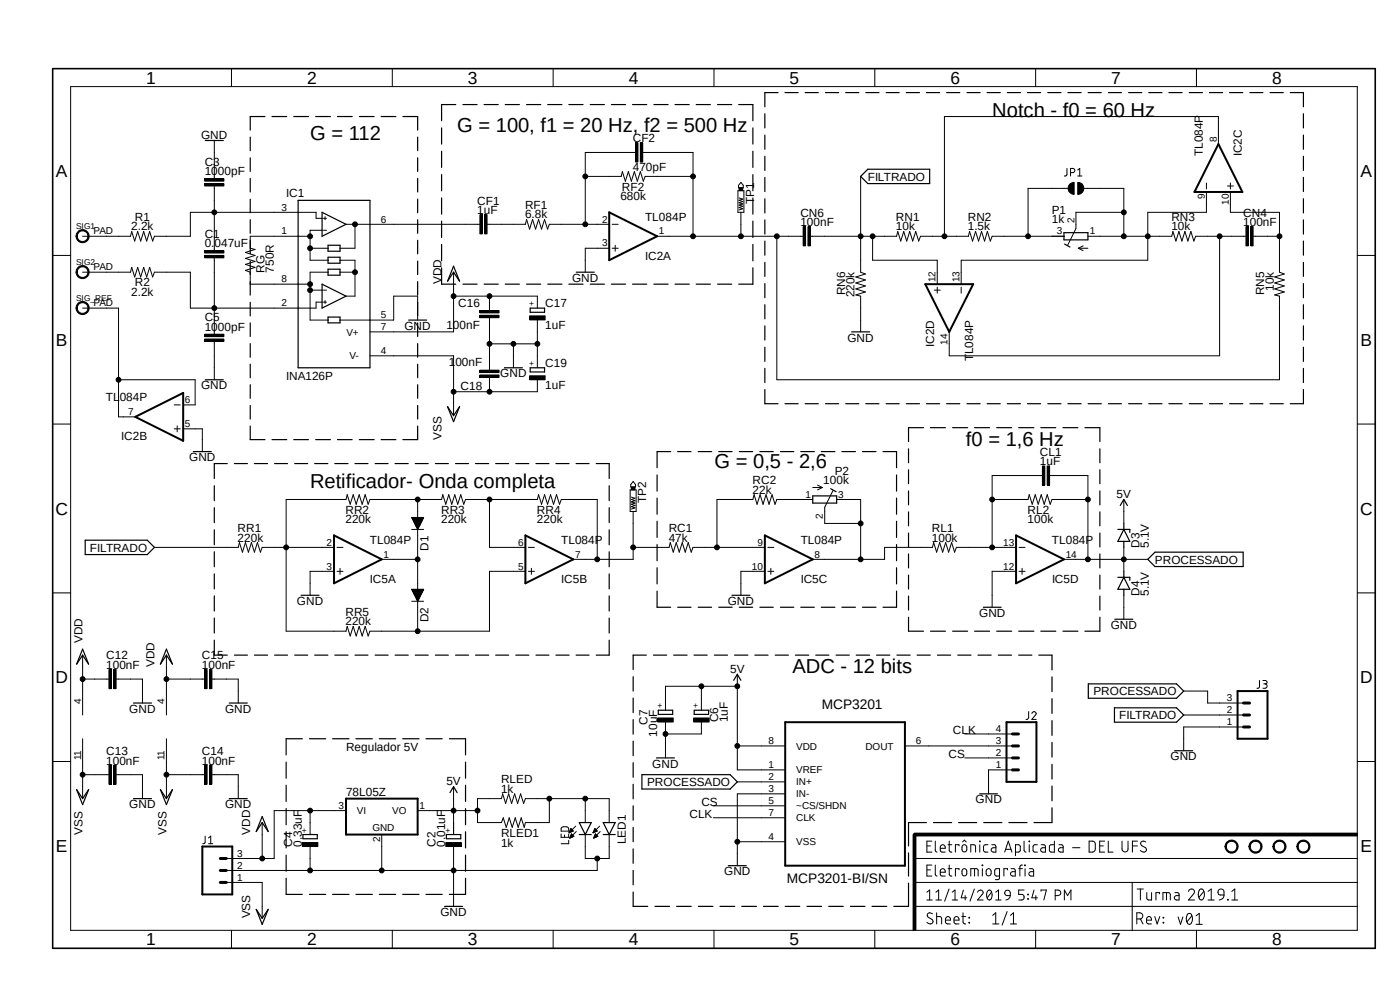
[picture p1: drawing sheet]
<svg xmlns="http://www.w3.org/2000/svg" width="297mm" height="210mm" viewBox="0 0 297 210" stroke-linecap="round" stroke-linejoin="round" font-family="sans-serif">
<path d="M10.8 14.3l281.3 187.2M292.1 14.3l-281.3 187.2" fill="none" stroke="#fff" stroke-width=".21"/>
<g fill="none" stroke="#000" stroke-width=".25">
<path d="M165.1 19.6h-2.8v3M166.5 19.6h2.8M170.8 19.6h2.8M175.1 19.6h2.8M179.4 19.6h2.8M183.7 19.6h2.8M188 19.6h2.8M192.3 19.6h2.8M196.6 19.6h2.7M200.8 19.6h2.8M205.1 19.6h2.8M209.4 19.6h2.8"/>
<path d="M213.7 19.6h2.8M218 19.6h2.8M222.3 19.6h2.8M226.6 19.6h2.8M230.8 19.6h2.8M235.2 19.6h2.7M239.4 19.6h2.8M243.7 19.6h2.8M248 19.6h2.8M252.3 19.6h2.8M256.6 19.6h2.8M260.9 19.6h2.8"/>
<path d="M265.2 19.6h2.7M269.5 19.6h2.7M273.7 19.6h2.8v3M43.6 29.8h3.8M53.1 29.1v2.9M53.1 33.5v2.9M53.1 37.8v2.9M56.2 24.7h-3.1v2.9M57.7 24.7h3.1M62.3 24.7h3.1M67 24.7h3.1M71.6 24.7h3.1"/>
<path d="M76.2 24.7h3.2M80.9 24.7h3.1M85.5 24.7h3.1v2.9M88.6 29.1v2.9M88.6 33.5v2.9M88.6 37.8v2.9M93.7 27.1v3.5M93.7 32.1v3.4M93.7 37v3.5M96.7 22.2h-3v3.4M98.2 22.2h3M102.7 22.2h3"/>
<path d="M107.2 22.2h3M111.7 22.2h3M116.2 22.2h3M120.7 22.2h3M125.2 22.2h3M129.7 22.2h3M134.2 22.2h3M138.7 22.2h3M143.2 22.2h3M147.7 22.2h3M152.2 22.2h3M156.7 22.2h3v3.4"/>
<path d="M159.7 27.1v3.5M159.7 32.1v3.4M159.7 37v3.5M162.3 24.1v3M162.3 28.7v3M162.3 33.1v3.1M162.3 37.6v3M182.6 37.4l1.5-1.5h13.1v3h-13.1zM276.5 24.1v3M276.5 28.7v3M276.5 33.1v3.1M276.5 37.6v3"/>
<path d="M53.1 42.2v2.9M53.1 46.6v2.9M53.1 51v2.8M53.1 55.4v2.9M53.1 59.7v2.9M63.2 42.5h15.3v35.5h-15.3zM68.3 45l5.1 2.6-5.1 2.5zM69.6 52h2.5v1.3h-2.5zM69.6 54.6h2.5v1.2h-2.5zM69.6 57.1h2.5v1.3h-2.5zM88.6 42.2v2.9M88.6 46.6v2.9"/>
<path d="M88.6 51v2.8M88.6 55.4v2.9M88.6 59.7v2.9M93.7 42v3.4M93.7 46.9v3.5M93.7 51.9v3.4M93.7 56.8v3.5h3M96.2 56.5l1.3 3.1-1.3-1.9-1.2 1.9zM122.3 57.7h3.8M159.7 56.8v3.5h-3M159.7 42v3.4M159.7 46.9v3.5"/>
<path d="M159.7 51.9v3.4M162.3 42.2v3M162.3 46.7v3M162.3 51.1v3M162.3 55.7v2.9M225.7 49.4h5.1v1.5h-5.1zM225.8 51.8l1.2 .6M276.5 42.2v3M276.5 46.7v3M276.5 51.1v3M276.5 55.7v2.9M53.1 64.1v2.9"/>
<path d="M53.1 68.5v2.9M53.1 72.9v2.9M53.1 77.3v2.8M68.3 60.3l5.1 2.5-5.1 2.6zM69.6 67.3h2.5v1.2h-2.5zM86.7 67.9h3.8M88.6 64.1v2.9M88.6 68.5v2.9M88.6 72.9v2.9M88.6 77.3v2.8M98.2 60.3h3M102.7 60.3h3"/>
<path d="M107 78h3.8M107.2 60.3h3M111.7 60.3h3M112.5 78h3v.9h-3zM112.5 65.4h3v.9h-3zM116.2 60.3h3M120.7 60.3h3M125.2 60.3h3M129.7 60.3h3M134.2 60.3h3M138.7 60.3h3M143.2 60.3h3"/>
<path d="M147.7 60.3h3M152.2 60.3h3M162.3 60.2v3M162.3 64.6v3M162.3 69.1v3M162.3 73.7v3M162.3 78.1v3.1M180.7 70.4h3.8M276.5 60.2v3M276.5 64.6v3M276.5 69.1v3M276.5 73.7v3"/>
<path d="M276.5 78.1v3.1M41 95.8h3.8M43.6 80.6h3.8M48.2 98.3h-2.7v3.2M49.7 98.3h2.8M53.1 90.4v2.9h3.1M53.1 81.6v2.9M53.1 86v2.9M54 98.3h2.8M57.7 93.3h3.1M58.3 98.3h2.7M62.3 93.3h3.1"/>
<path d="M62.5 98.3h2.8M66.8 98.3h2.8M67 93.3h3.1M71 98.3h2.8M71.6 93.3h3.1M75.3 98.3h2.8M76.2 93.3h3.2M79.6 98.3h2.7M80.9 93.3h3.1M83.8 98.3h2.8M88.1 98.3h2.7M88.6 81.6v2.9"/>
<path d="M88.6 86v2.9M88.6 90.4v2.9h-3.1M92.4 98.3h2.7M95 86.3l1.2 1.9 1.3-1.9-1.3 3.2zM96.6 98.3h2.8M100.9 98.3h2.8M105.2 98.3h2.7M109.4 98.3h2.8M113.7 98.3h2.8M117.9 98.3h2.8M122.2 98.3h2.8M126.5 98.3h2.7v3.2"/>
<path d="M142.3 95.8h-2.9v3.4M143.8 95.8h2.8M148.1 95.8h2.9M152.5 95.8h2.8M156.8 95.8h2.9M161.2 95.8h2.8M162.3 82.6v3h2.8M165.6 95.8h2.8M166.5 85.6h2.8M169.9 95.8h2.9M170.8 85.6h2.8M174.2 95.8h2.9"/>
<path d="M175.1 85.6h2.8M178.6 95.8h2.9M179.4 85.6h2.8M183 95.8h2.8M183.7 85.6h2.8M187.3 95.8h2.9v3.4M188 85.6h2.8M192.3 85.6h2.8M192.7 95.2v3M192.7 99.7v2.9M195.9 90.7h-3.2v3M196.6 85.6h2.7"/>
<path d="M197.4 90.7h3.2M200.8 85.6h2.8M202.1 90.7h3.2M205.1 85.6h2.8M206.8 90.7h3.1M209.4 85.6h2.8M211.5 90.7h3.1M213.7 85.6h2.8M216.1 90.7h3.2M218 85.6h2.8M220.8 90.7h3.2M222.3 85.6h2.8"/>
<path d="M225.5 90.7h3.2M226.6 85.6h2.8M230.2 90.7h3.1v3M230.8 85.6h2.8M233.3 95.2v3M233.3 99.7v2.9M235.2 85.6h2.7M239.4 85.6h2.8M243.7 85.6h2.8M248 85.6h2.8M252.3 85.6h2.8M256.6 85.6h2.8"/>
<path d="M260.9 85.6h2.8M265.2 85.6h2.7M269.5 85.6h2.7M276.5 82.6v3h-2.8M18.1 114.6h13.1l1.6 1.5-1.6 1.5h-13.1zM45.5 103v3.2M45.5 107.7v3.2M45.5 112.4v3.2M45.5 117.1v3.1M129.2 103v3.2M129.2 107.7v3.2M129.2 112.4v3.2"/>
<path d="M129.2 117.1v3.1M139.4 100.8v3.4M139.4 105.7v3.4M139.4 110.6v3.4M139.4 115.5v3.5M172.4 105.2h5.1v1.5h-5.1zM176.2 103.7l1.2 .6M190.2 100.8v3.4M190.2 105.7v3.4M190.2 110.6v3.4M190.2 115.5v3.5M192.7 104.1v3"/>
<path d="M192.7 108.6v2.9M192.7 113.1v2.9M192.7 117.5v3M233.3 104.1v3M233.3 108.6v2.9M233.3 113.1v2.9M233.3 117.5v3M237.2 112.3h2.5v.6M237.7 107.2l.7-1.2 .8 1.2M238.4 112.3l1.3 2.6h-2.5zM238.4 111v1.3M238.4 114.9v1.2"/>
<path d="M243.5 118.7l1.5-1.6h18.7v3.1h-18.7zM17.5 137.7l1.3 3.2-1.3-1.9-1.2 1.9zM35.3 137.7l1.3 3.2-1.3-1.9-1.3 1.9zM45.5 135.8v3.2h2.7M45.5 121.8v3.1M45.5 126.4v3.2M45.5 131.1v3.2M49.7 139h2.8M54 139h2.8M58.3 139h2.7M62.5 139h2.8M63.9 126.3h3.8"/>
<path d="M66.8 139h2.8M71 139h2.8M75.3 139h2.8M79.6 139h2.7M83.8 139h2.8M88.1 139h2.7M92.4 139h2.7M96.6 139h2.8M100.9 139h2.8M105.2 139h2.7M109.4 139h2.8M113.7 139h2.8"/>
<path d="M117.9 139h2.8M122.2 139h2.8M129.2 121.8v3.1M129.2 126.4v3.2M129.2 131.1v3.2M129.2 135.8v3.2h-2.7M137.1 139h-2.8v3M138.6 139h2.8M139.4 125.4v3.4h2.9M139.4 120.4v3.5M142.9 139h2.9M143.8 128.8h2.8"/>
<path d="M147.2 139h2.8M148.1 128.8h2.9M151.6 139h2.7M152.5 128.8h2.8M155.3 126.3h3.8M155.8 139h2.9M156.8 128.8h2.9M160.1 139h2.8M161.2 128.8h2.8M164.5 139h2.8M165.6 128.8h2.8M168.7 139h2.9"/>
<path d="M169.9 128.8h2.9M173.1 139h2.8M174.2 128.8h2.9M177.4 139h2.8M178.6 128.8h2.9M181.7 139h2.8M183 128.8h2.8M186 139h2.8M190.2 120.4v3.5M190.2 125.4v3.4h-2.9M190.3 139h2.8M192.7 122v3"/>
<path d="M192.7 126.4v3M192.7 130.9v3h3.2M194.6 139h2.8M197.4 133.9h3.2M198.9 139h2.8M202.1 133.9h3.2M203.2 139h2.8M206.8 133.9h3.1M207.5 139h2.8M208.6 128.8h3.8M211.5 133.9h3.1M211.8 139h2.8"/>
<path d="M216.1 139h2.8M216.1 133.9h3.2M220.4 139h2.8v3.1M220.8 133.9h3.2M225.5 133.9h3.2M233.3 122v3M233.3 126.4v3M233.3 130.9v3h-3.1M236.5 131.4h3.8M237.2 122.5h2.5v.6M238.4 121.2v1.3M238.4 125v1.3"/>
<path d="M238.4 122.5l1.3 2.5h-2.5zM28.3 149.1h3.8M48.6 149.1h3.9M64.1 156.7h-3.4v3.4M65.7 156.7h3.4M70.6 156.7h3.4M75.5 156.7h3.5M80.5 156.7h3.4M85.4 156.7h3.5M90.4 156.7h3.4M95.3 156.7h3.5v3.4M134.3 143.6v3"/>
<path d="M134.3 148.1v3.1M134.3 152.7v3M134.3 157.2v3.1M139.7 150.7h3v.9h-3zM147.3 150.7h3v.9h-3zM155.7 144.3l.7-1.3 .8 1.3M223.2 143.6v3.1M223.2 148.2v3.1M223.2 152.9v3.1M223.2 157.5v3.1M230.9 145.1h18.7l1.5 1.5-1.5 1.5h-18.7zM236.4 150.2h13.2l1.5 1.5-1.5 1.5h-13.2z"/>
<path d="M249.2 159.3h3.8M16.3 167.5l1.2 1.9 1.3-1.9-1.3 3.2zM28.3 169.4h3.8M34 167.5l1.3 1.9 1.3-1.9-1.3 3.2zM48.6 169.4h3.9M55.6 173.2l1.3 3.2-1.3-1.9-1.2 1.9zM60.7 161.7v3.4M60.7 166.6v3.4M60.7 171.5v3.5M60.7 176.4v3.5M64.3 177h3v.9h-3zM94.7 177h3v.9h-3z"/>
<path d="M95.5 168.1l.7-1.2 .8 1.2M98.8 161.7v3.4M98.8 166.6v3.4M98.8 171.5v3.5M98.8 176.4v3.5M122.9 174.5h2.5l-1.2 2.5zM122.9 177h2.5M128 174.5h2.5l-1.3 2.5zM128 177h2.5M134.3 161.8v3.1M134.3 166.4v3.1M134.3 170.9v3.1"/>
<path d="M134.3 175.5v3.1M136.2 164.3h18.7l1.5 1.6-1.5 1.5h-18.7zM139.3 160.8h3.8M196.6 174.5h-3.9v5M198 174.5h3.9M203.4 174.5h3.8M207.9 168.4h3.7M208.7 174.5h3.9M214 174.5h3.9M223.2 162.1v3.2M223.2 166.8v3.1M223.2 171.4v3.1h-3.8"/>
<path d="M54.4 192.9l1.2 1.9 1.3-1.9-1.3 3.2zM60.7 186.3v3.4h3.4M60.7 181.4v3.4M65.7 189.7h3.4M70.6 189.7h3.4M75.5 189.7h3.5M80.5 189.7h3.4M85.4 189.7h3.5M90.4 189.7h3.4M94.3 192.3h3.8M98.8 181.4v3.4M98.8 186.3v3.4h-3.5"/>
<path d="M134.3 189.2v3.1h3.1M134.3 180.1v3M134.3 184.7v3M138.9 192.3h3.1M143.6 192.3h3M148.2 192.3h3.1M152.7 192.3h3.2M154.5 183.6h3.8M157.4 192.3h3.1M162 192.3h3.1M166.6 192.3h3.1M171.2 192.3h3.1"/>
<path d="M175.8 192.3h3.1M180.4 192.3h3.1M185 192.3h3.1M192.7 180.9v4.9M192.7 187.4v4.9h-3.1"/>
</g>
<g fill="none" stroke="#000" stroke-width=".21">
<path d="M15 18.4h273v179h-273zM49.1 14.6v3.8M83.2 14.6v3.8M117.3 14.6v3.8M151.5 14.6v3.8M185.6 14.6v3.8M219.7 14.6v3.8M253.8 14.6v3.8M43.4 37.9h4.1v.5h-4.1zM43.4 38.9h4.1v.6h-4.1zM45.5 29.8v8.1M45.5 39.5v13.7"/>
<path d="M124.2 37.4h7.6l.2-1 .7 2 .6-2 .6 2 .7-2 .6 2 .6-2 .7 2 .4-1h10.1M134.8 30.3h.5v4.1h-.5zM134.8 32.3h-10.6v15.3M135.8 30.3h.6v4.1h-.6zM136.4 32.3h10.6v17.8M156.8 39.8h.8v.6h-.8zM157.2 38.7l.5 .6v.5h-1v-.5zM182.6 37.4v20.3l1 .4-2 .7 2 .6-2 .6 2 .7-2 .6 2 .6-2 .7 1 .2v7.6M226.4 35.7v1.3a.4 .4 0 0 1-.6 .3M226.6 40h-8.5v10.1M227 39l.9-.3v2.5a1.27 1.27 0 0 1-1.2-.8 1.27 1.27 0 0 1 .3-1.4zM227.1 36.6h.5a.45 .45 0 0 0 .4-.3 .45 .45 0 0 0-.2-.5l-.7-.1v1.6"/>
<path d="M228.6 37.3h.9M228.6 36.1l.5-.4v1.6M228.6 38.7a1.27 1.27 0 0 1 1.3 1.3 1.27 1.27 0 0 1-1.3 1.2zM229.9 40h8.5v10.1M255.9 38.8v1.3M258.5 30.6v-5.9h-58.1v25.4M260.4 39.5h1.3M261 38.8v1.3M11.2 54.2h3.8M16.5 49.2a1.39 1.39 0 0 1 2.2 .2 1.39 1.39 0 0 1-.8 2.1 1.39 1.39 0 0 1-1.8-1.4h.3a1.13 1.13 0 0 1 1.5-1.1 1.13 1.13 0 0 1 .4 1.9 1.13 1.13 0 0 1-1.8-.4l-.1-.4h-.3zM16.5 56.8a1.4 1.4 0 0 1 2.2 .2 1.4 1.4 0 0 1-.8 2.1 1.4 1.4 0 0 1-1.8-1.4h.3a1.13 1.13 0 0 1 1.5-1.1 1.13 1.13 0 0 1 .4 1.9 1.13 1.13 0 0 1-1.8-.4l-.1-.4h-.3zM17.5 57.7h10.2l.2-1 .7 2.1 .6-2.1 .6 2.1 .7-2.1 .6 2.1 .6-2.1 .7 2.1 .4-1.1h7.6v7.7h26.7v-1.3h1.2"/>
<path d="M43.4 53.2h4.1v.5h-4.1zM43.4 54.2h4.1v.5h-4.1zM45.5 54.7v16.2M65.8 50.1h-12.7v2.6l1 .2-2 .7 2 .6-2 .6 2 .7-2 .6 2 .6-2 .7 1 .3v2.6h12.7M65.8 52.7h3.8M68.3 46.3h-1.2v-1.3h-26.7v5.1h-7.6l-.4 1-.7-2-.6 2-.6-2-.7 2-.6-2-.6 2-.7-2-.2 1h-10.2M68.3 48.9h-2.5v6.3h3.8M68.6 46.3h.7M68.6 48.9h.7M69 46v.6M69.6 57.7h-3.8v10.2h3.8M72.1 55.2h3.2v7.6h-1.9"/>
<path d="M72.1 57.7h2.9M73.4 47.6h28.4M75.3 47.6v5.1h-3.2M96.2 57.7v12.7h-17.7M101.8 45.6h.5v4h-.5zM102.8 45.6h.5v4h-.5zM103.3 47.6h8.2l.2-1 .7 2 .6-2 .6 2 .7-2 .6 2 .6-2 .7 2 .3-1h12.7M129.2 52.7h-5v5M129.9 47.6h1.2M129.9 52.7h1.2M130.5 52v1.3M139.4 50.1h31"/>
<path d="M156.5 40.5h1.3v4.5h-1.3zM156.8 42l.8 .2-.8 .3 .8 .3-.8 .2 .8 .3-.8 .2 .8 .3-.8 .2 .8 .3-.8 .2M157.2 45v5.1M170.4 48.1h.5v4.1h-.5zM171.4 48.1h.5v4.1h-.5zM171.9 50.1h18.3l.3-1 .6 2 .6-2 .7 2 .6-2 .6 2 .7-2 .6 2 .4-1h10.1l.3-1 .6 2 .7-2 .6 2 .6-2 .7 2 .6-2 .6 2 .4-1h15.2M185.1 50.1v5.1h13.7v5.1M228.8 52.7h2M228.8 52.7l1 .5M229.8 52.2l-1 .5M230.8 50.1h17.8l.2-1 .7 2 .6-2 .6 2 .7-2 .6 2 .6-2 .7 2 .4-1h10.6M238.4 45h-10.1v3.5l-1.8 3.5"/>
<path d="M255.9 40.7v4.3h-12.4v10.2h-39.6v5.1M258.7 50.1v25.4h-57.3v-5.1M261 40.7v4.3h10.4v12.7l1.1 .4-2.1 .7 2.1 .6-2.1 .6 2.1 .7-2.1 .6 2.1 .6-2.1 .7 1 .2v17.8h-106.6v-30.5M264.3 48.1h.5v4.1h-.5zM265.3 48.1h.6v4.1h-.6zM265.9 50.1h5.5M288 54.2h3.8M16.5 64.4a1.4 1.4 0 0 1 2.2 .2 1.4 1.4 0 0 1-.8 2.1 1.4 1.4 0 0 1-1.8-1.3h.3a1.13 1.13 0 0 1 1.5-1.1 1.13 1.13 0 0 1 .4 1.8 1.13 1.13 0 0 1-1.8-.4l-.1-.3h-.3zM17.5 65.4h7.6v23h3.6M43.4 70.9h4.1v.5h-4.1zM43.4 71.9h4.1v.5h-4.1zM45.5 72.4v8.2"/>
<path d="M65.8 61.6h2.5M68.6 61.6h.7M68.6 64.1h.7M69 63.8v.6M72.1 67.9h11.4v-5.1h5.1v5.1M78.5 75.5h17.7v12.7M96.2 62.8h17.8v2.6M101.8 65.9h4.1v.5h-4.1zM101.8 66.9h4.1v.5h-4.1zM101.8 78.5h4.1v.5h-4.1zM101.8 79.5h4.1v.6h-4.1zM103.8 62.8v3.1"/>
<path d="M103.8 67.4v11.1M103.8 72.9h10.2M108.9 72.9v5.1M112.4 67h3.3v.9h-3.3zM112.4 79.7h3.3v.9h-3.3zM114 67.9v10.1M198.2 61.6h1.3M198.8 60.9v1.3M203.9 60.9v1.3M11.2 90h3.8M25.1 80.6h16.3v5.3h-2.5M37 91h1.2"/>
<path d="M37 85.9h1.2M37.6 90.3v1.3M38.9 91h4v4.8M103.8 80.1v3M114 80.6v2.5h-17.8M221.1 98.8h.6v4.1h-.6zM222.2 98.8h.5v4.1h-.5zM288 90h3.8M32.8 116.1h17.7l.3-1 .6 2 .7-2 .6 2 .6-2 .7 2 .6-2 .6 2 .4-1h15.3M71.5 116.1h1.3M81 118.7h7.6M87.3 112.3h2.6"/>
<path d="M87.3 109.8h2.6l-1.3 2.5zM87.4 109.9h2.4M87.5 110h2.2M87.5 110.1h2.2M87.6 110.2h2.1M87.6 110.3h2M87.7 110.4h1.9M87.7 110.5h1.8M87.8 110.6h1.7M87.8 110.7h1.7M87.8 110.7h1.6M87.9 110.8h1.5"/>
<path d="M87.9 110.9h1.4M88 111h1.3M88 111.1h1.2M88.1 111.2h1.1M88.1 111.3h1.1M88.1 111.4h1M88.2 111.5h.9M88.2 111.5h.8M88.3 111.6h.6M88.3 111.7h.6M88.3 111.8h.6M88.4 111.9h.4"/>
<path d="M88.5 112h.3M88.5 112.1h.2M88.6 112.2h.1M88.6 106v3.8M88.6 112.3v12.7M88.6 112.3h.1M103.8 106v10.1h7.7M112.1 116.1h1.3M126.7 118.7v-12.7h-7.6l-.4 1-.6-2.1-.7 2.1-.6-2.1-.6 2.1-.7-2.1-.6 2.1-.6-2.1-.3 1.1h-15.2l-.4 1-.7-2.1-.6 2.1-.6-2.1-.7 2.1-.6-2.1-.6 2.1-.7-2.1-.2 1.1h-15.2l-.4 1-.6-2.1-.7 2.1-.6-2.1-.6 2.1-.7-2.1-.6 2.1-.6-2.1-.3 1.1h-12.7v27.9h12.7l.3-1 .6 2 .6-2 .7 2 .6-2 .6 2 .7-2 .6 2 .4-1h25.3v-12.7h7.7M133.7 103.9h1.3v4.6h-1.3zM133.9 103.3h.8v.6h-.8zM133.9 105.5l.8 .2-.8 .3 .8 .2-.8 .3 .8 .2-.8 .3 .8 .2-.8 .3 .8 .2-.8 .3"/>
<path d="M134.3 116.1h7.6l.3-1 .6 2 .7-2 .6 2 .6-2 .7 2 .6-2 .6 2 .4-1h15.3M134.3 108.5v10.2h-12.7M134.3 102.2l.5 .6v.5h-1v-.5zM162.9 116.1h1.3M172.4 106h-7.6l-.4 1-.6-2.1-.6 2.1-.7-2.1-.6 2.1-.7-2.1-.6 2.1-.6-2.1-.3 1.1h-7.6v10.1M172.4 103.4h2.1M173.4 102.9l1.1 .5M174.5 103.4l-1.1 .5M176.7 104.1l-1.7 3.5v3.4h7.6M177.5 106h5.1v12.7M210.5 106h7.6l.3-1.1 .6 2.1 .6-2.1 .7 2.1 .6-2.1 .6 2.1 .7-2.1 .6 2.1 .4-1h7.6M215.6 116.1h-12.7l-.4 1-.6-2-.6 2-.7-2-.6 2-.7-2-.6 2-.6-2-.3 1h-10.1v2.6h-15.3"/>
<path d="M216.2 116.1h1.3M221.1 100.9h-10.6v15.2M222.7 100.9h8.1v17.8M225.7 118.7h17.8M238.4 106v5M238.4 116.1v5.1M11.2 125.8h3.8M17.5 139v12.7M35.3 139v12.7M70.9 121.2h-5.1v5.1M71.5 121.2h1.3M72.1 120.6v1.2"/>
<path d="M87.3 127.6h2.6M87.3 125h2.6l-1.3 2.6zM87.4 125.1h2.5M87.4 125.1h2.4M87.5 125.2h2.3M87.5 125.3h2.2M87.5 125.4h2.2M87.6 125.5h2.1M87.6 125.6h2M87.7 125.6h1.9M87.7 125.8h1.8M87.8 125.9h1.7"/>
<path d="M87.8 125.9h1.6M87.8 126h1.6M87.9 126.1h1.4M88 126.2h1.3M88 126.3h1.2M88.1 126.4h1.1M88.1 126.5h1M88.2 126.7h.9M88.2 126.7h.8M88.3 126.8h.7M88.3 126.9h.6M88.3 127h.6"/>
<path d="M88.4 127.1h.5M88.4 127.2h.4M88.5 127.3h.3M88.5 127.3h.2M88.6 127.4h.1M88.6 127.6v6.3M112.1 121.2h1.3M112.7 120.6v1.2M162.3 121.2h-5.1v5.1M162.9 121.2h1.3M163.5 120.6v1.2M215.6 121.2h-5.1v7.6"/>
<path d="M216.2 121.2h1.3M216.8 120.6v1.2M238.4 126.3v5.1M288 125.8h3.8M17.5 156.7v12.7M17.5 144.1h5.6M23.1 142h.5v4.1h-.5zM24.1 142h.5v4.1h-.5zM24.6 144.1h5.6v5M35.3 156.7v12.7M35.3 144.1h8.1M43.4 142h.5v4.1h-.5z"/>
<path d="M44.4 142h.6v4.1h-.6zM45 144.1h5.5v5M139.5 152.3h3.3v.9h-3.3zM141.2 153.2v7.6M147.2 152.3h3.3v.9h-3.3zM148.8 153.2v2.5h-7.6M148.8 145.6v5.1M156.4 158.2h10.2M156.4 143v20.3h10.2M156.4 145.6h-15.2v5.1M192 158.2h22.8M204.7 155.7h10.1"/>
<path d="M218.2 151v1.2a.43 .43 0 0 1-.5 .4M218.9 151.3a.44 .44 0 0 1 .6-.3 .44 .44 0 0 1 .2 .7l-.8 .9h.9M251.1 151.7h12.7M251.1 146.6h5.1v2.5h7.6M263.8 154.2h-12.7v5.1M267.2 144.4v1.2a.4 .4 0 0 1-.5 .4M267.9 144.4h.6a.36 .36 0 0 1 .3 .3 .36 .36 0 0 1-.3 .4h-.4M268.4 145.1a.47 .47 0 0 1 .4 .4 .47 .47 0 0 1-.4 .5h-.5M11.2 161.5h3.8M17.5 164.3h5.6M23.1 162.3h.5v4.1h-.5zM24.1 162.3h.5v4.1h-.5z"/>
<path d="M24.6 164.3h5.6v5.1M35.3 164.3h8.1M43.4 162.3h.5v4.1h-.5zM43.5 177.4v1.4l-.5 .2M44.2 179h.9M44.2 177.8l.5-.4v1.6M44.4 162.3h.6v4.1h-.6zM45 164.3h5.5v5.1M55.6 174.5v7.6M64.1 178.7h3.3v.9h-3.3zM65.8 172v5M65.8 179.6v5.1"/>
<path d="M73.4 172h-15.2v10.1h-10.2M81 177v7.7M88.6 172h12.7M94.6 178.7h3.3v.9h-3.3zM96.2 166.9v10.1M96.2 179.6v12.7M116.5 169.4v5.1h-5l-.3 1-.6-2-.7 2-.6-2-.6 2-.7-2-.6 2-.6-2-.4 1h-5.1v-5.1h5.1l.2-1 .7 2 .6-2 .6 2 .7-2 .6 2 .6-2 .7 2 .4-1h17.7v5.1M119 176.9v.7h1.6v-.7M119.1 175.6l.4-.2 .9 .1 .2 .1v.7h-1.6zM119.8 177.1v.5M120.6 178.3v.7h-1.6M120.7 176.7h.1"/>
<path d="M120.8 176.6h.2M120.8 176.5h.4M120.9 176.4h.5M120.9 176.3h.7M120.9 177.7h.2M120.9 177.6h.4M120.9 176.2h.6M121 176.1h.5M121 177.5h.5M121 176h.4M121 175.9h.3M121 177.5h.7"/>
<path d="M121.1 175.9h.1M121.1 177.4h.6M121.1 175.8l.5 .5-.9 .4zM121.1 177.3h.5M121.1 177.2h.4M121.2 177.1h.2M121.2 177h.1M121.2 176.9l.6 .5-.9 .4zM122.1 175.3l-1.4 1.4M122.3 176.4l-1.4 1.4M124.2 177v5.1h5v-5.1M124.2 169.4v5.1"/>
<path d="M125.8 176.7h.1M125.9 176.6h.1M125.9 176.5h.3M125.9 176.4h.5M126 176.3h.7M126 177.7h.2M126 177.6h.4M126 176.2h.6M126.1 176.1h.4M126.1 177.5h.5M126.1 176h.3M126.1 175.9h.3"/>
<path d="M126.1 177.5h.7M126.2 175.9h.1M126.2 177.4h.6M126.2 177.3h.5M126.2 177.2h.4M126.2 175.8l.5 .5-.9 .4zM126.2 177.1h.3M126.3 177h.1M126.3 176.9l.5 .5-.9 .4zM127.2 175.3l-1.4 1.4M127.3 176.4l-1.4 1.4M151.3 170.9h15.3"/>
<path d="M151.3 173.5h15.3M156.4 178.6h10.2M156.4 165.9h10.2M166.6 168.4h-10.2v15.2M193.7 177h.6v20.4h-.6zM194 176.7h94v.6h-94zM196.6 179.5h.8M197.7 178.4h-1.1v2.4h1.1M198.4 178.4v2l.4 .4M199.5 180h1a.55 .55 0 0 0-.3-.8 .55 .55 0 0 0-.7 .5v.9l.4 .2h.6M201.1 179.2h.8M201.4 178.4v2a.43 .43 0 0 0 .5 .4"/>
<path d="M203.5 179.5v-.3h-.8v1.6M204.2 178.6l.4-.4 .4 .4M204.3 179.3a.5 .5 0 0 1 .5-.1 .5 .5 0 0 1 .3 .5v.6a.51 .51 0 0 1-.5 .4 .51 .51 0 0 1-.5-.4zM204.7 160.8h10.1M207.8 178.4l.1 .2zM207.9 179.2v1.6M209.6 179.2h-.7l-.2 .4v1l.3 .2h.6M210.4 179.2h.7l.2 .4v1.2h-.6a.47 .47 0 0 1-.4-.5 .47 .47 0 0 1 .4-.5h.6M214.8 163.3h-5.1v5.1M217.3 178.4v2l.2 .3 .2 .1M218.3 178.4l.1 .2zM218.4 179.2v1.6"/>
<path d="M220.1 179.2h-.7l-.2 .4v1l.3 .2h.6M220.9 179.2h.7l.2 .4v1.2h-.6a.47 .47 0 0 1-.4-.5 .47 .47 0 0 1 .4-.5h.6M223.7 178.4v2.4l-.9-.1-.2-.3 .1-1 .3-.2h.7M224.7 179.2h.7l.2 .4v1.2h-.6a.47 .47 0 0 1-.5-.5 .47 .47 0 0 1 .5-.5h.6M227.5 179.8h1.6M231.1 178.4h.6a.59 .59 0 0 1 .7 .7v1a.65 .65 0 0 1-.7 .7h-.6zM233.3 179.5h.8M234.4 178.4h-1.1v2.4h1.1M235.1 178.4v2.4h1M238 178.4v1.7a.64 .64 0 0 0 .7 .6 .64 .64 0 0 0 .6-.6v-1.7M240.2 179.5h1.1M241.3 178.4h-1.1v2.4"/>
<path d="M243.1 178.6a.59 .59 0 0 0-.9-.1 .59 .59 0 0 0 0 .9l.8 .4a.58 .58 0 0 1 0 .9 .58 .58 0 0 1-.9-.1l-.2-.2M260.2 178.7a1.39 1.39 0 0 1 2.2 .2 1.39 1.39 0 0 1-.7 2 1.39 1.39 0 0 1-1.8-1.3h.2a1.13 1.13 0 0 1 1.6-1.1 1.13 1.13 0 0 1 .4 1.8 1.13 1.13 0 0 1-1.9-.3l-.1-.4h-.2zM265.3 178.7a1.39 1.39 0 0 1 2.2 .2 1.39 1.39 0 0 1-.8 2 1.39 1.39 0 0 1-1.7-1.3h.2a1.13 1.13 0 0 1 1.5-1.1 1.13 1.13 0 0 1 .5 1.8 1.13 1.13 0 0 1-1.9-.3l-.1-.4h-.2zM270.4 178.7a1.39 1.39 0 0 1 2.2 .2 1.39 1.39 0 0 1-.8 2 1.39 1.39 0 0 1-1.8-1.3h.3a1.13 1.13 0 0 1 1.5-1.1 1.13 1.13 0 0 1 .4 1.8 1.13 1.13 0 0 1-1.8-.3l-.1-.4h-.3zM275.5 178.7a1.39 1.39 0 0 1 2.2 .2 1.39 1.39 0 0 1-.8 2 1.39 1.39 0 0 1-1.8-1.3h.3a1.13 1.13 0 0 1 1.5-1.1 1.13 1.13 0 0 1 .4 1.8 1.13 1.13 0 0 1-1.8-.3l-.1-.4h-.3zM288 161.5h3.8M48 187.2h7.6v7.6M49.1 197.4v3.8M83.2 197.4v3.8M117.3 197.4v3.8M126.7 182.1v2.6h-78.7M151.5 197.4v3.8"/>
<path d="M185.6 197.4v3.8M194 192.3h94M194 187.2h94M194 182.1h94M196.6 184.5h.8M196.6 189.3l.6-.5v2.1M196.6 190.9h1.2M197.7 183.5h-1.1v2.3h1.1M197.8 193.8a.61 .61 0 0 0-.8-.1 .61 .61 0 0 0-.2 .7 1.75 1.75 0 0 1 1.2 1.1l-.1 .2a.75 .75 0 0 1-1.3 0M198.4 183.5v2l.4 .3M198.5 190.9h1.2M198.5 189.3l.6-.5v2.1"/>
<path d="M198.7 194.4h.6l.4 .2 .1 1.4M198.7 193.6v2.4M199.5 185h1a.55 .55 0 0 0-.3-.7 .55 .55 0 0 0-.7 .5v.7l.2 .3h.8M200.6 195.2h1a.55 .55 0 0 0-.3-.8 .55 .55 0 0 0-.7 .5l.1 .9 .3 .2h.6M201.1 184.3h.8M201.3 188.6l-.9 2.6M201.4 183.5v2a.43 .43 0 0 0 .5 .3M202 190.9h1.2M202 189.3l.6-.5v2.1M202.4 195.2h1.1a.55 .55 0 0 0-.4-.8 .55 .55 0 0 0-.7 .5v.9l.4 .2h.7M203.5 184.5v-.2h-.8v1.5M204 194.4h.9"/>
<path d="M204.3 184.4a.5 .5 0 0 1 .5-.1 .5 .5 0 0 1 .3 .5v.5a.51 .51 0 0 1-.5 .5 .51 .51 0 0 1-.5-.5zM204.3 193.6v2l.2 .3 .4 .1M204.4 188.8l-.5 1.7h1.2M204.8 190v.9M205.6 194.6l.1 .1zM205.6 195.7l.1 .1zM206 185.8v-1.5h1.3l.2 .4v1.1M206 180.8v-1.6h.8l.1 .2 .1 1.4M206.7 188.6l-.9 2.6M206.8 184.3v1.5M207.4 189.3a.57 .57 0 0 1 .8-.5 .57 .57 0 0 1 .2 .9l-1 1.2h1.2M208.4 183.5l.1 .1z"/>
<path d="M208.4 184.3v1.5M209.4 184.4a.5 .5 0 0 1 .6-.1 .5 .5 0 0 1 .3 .5v.5a.53 .53 0 0 1-.6 .5 .53 .53 0 0 1-.5-.5l.1-.7zM209.5 189.1l.1-.1a.4 .4 0 0 1 .4-.2 .4 .4 0 0 1 .3 .3 1.48 1.48 0 0 1-.2 1.8h-.4a1.48 1.48 0 0 1-.2-1.8zM210.4 189.3l-1 1.2M210.6 196h1.3M210.6 194.2l.6-.6v2.4M211.2 190.9h1.2M211.2 189.3l.6-.5v2.1M212 185.8h-.8l-.1-.2-.1-.9 .2-.4h.8v1.9l-.1 .4h-.7M213.1 180.8l.8-2.4 .8 2.4M213.3 180.2h1.2M213.4 188.9a.63 .63 0 0 1 .9 .5v.6l-.9-.1a.61 .61 0 0 1 0-1z"/>
<path d="M213.7 193.4l-1.1 2.9M213.7 184.5v-.2h-.7v1.5M214.3 190a1.03 1.03 0 0 1-.9 .9M214.4 196h1.2M214.4 194.2l.6-.6v2.4M214.5 184.3h.7l.2 .4v1.1h-.6a.47 .47 0 0 1-.4-.4 .47 .47 0 0 1 .4-.5h.6M215.4 180.8h.7l.3-.2 .1-1-.3-.4h-.8v2.3M216.1 184.3h.8M216.9 183.5a.43 .43 0 0 0-.5 .4v1.9M217.3 188.8h-1.2v.9h.7a.61 .61 0 0 1 .5 .6 .61 .61 0 0 1-.5 .6h-.7M217.4 183.5l.1 .1zM217.5 184.3v1.5"/>
<path d="M218.1 189.7v.1zM218.1 190.6v.2zM218.4 184.3h.7l.2 .4v1.1h-.6a.47 .47 0 0 1-.4-.4 .47 .47 0 0 1 .4-.5h.6M219.4 188.8l-.5 1.7h1.2M219.7 197.4v3.8M219.8 190v.9M220.9 189.1v-.3h1.1l-.6 2.1M223.9 190h.6a.59 .59 0 0 0 .6-.6 .59 .59 0 0 0-.6-.6h-.6v2.1M225.8 190.9v-2.1l.7 1.2 .7-1.2v2.1M240.2 187.2v10.2M241.2 194.9h.6a.66 .66 0 0 0 .7-.6 .66 .66 0 0 0-.7-.7h-.6v2.4M241.3 188.6h1.3"/>
<path d="M241.9 194.9l.6 1.1M241.9 188.6v2.3M243.2 195.2h1.1a.54 .54 0 0 0-.4-.8 .54 .54 0 0 0-.7 .5l.1 .9 .3 .2h.7M243.3 189.4v1.3l.4 .2h.6v-1.5M245 194.4l.5 1.6 .5-1.6M246 189.6v-.2h-.8v1.5M246.7 190.9v-1.5h1.2l.3 .1 .1 1.4M246.8 195.7l.1 .1zM246.8 194.6l.1 .1zM247.5 189.4v1.5M249.3 189.4h.7l.1 .3v1.2h-.5a.47 .47 0 0 1-.5-.4 .47 .47 0 0 1 .5-.5h.5M249.9 194.5l.5 1.6 .6-1.6"/>
<path d="M252 193.9l.5-.1a1.47 1.47 0 0 1-.2 2.3 1.43 1.43 0 0 1-.3-2.2zM252.1 189.1a.63 .63 0 0 1 .9-.5 .63 .63 0 0 1 .2 1l-1.1 1.3h1.3M252.9 194.3l-1.1 1.3M253.7 194.3l.7-.5v2.3M253.7 196.1h1.4M253.8 197.4v3.8M254.5 188.7l.2-.1a.46 .46 0 0 1 .6 .3 1.42 1.42 0 0 1-.5 2 1.5 1.5 0 0 1-.3-2.2zM255.4 189.1l-1.1 1.3M256.3 190.9h1.3M256.3 189.1l.7-.5v2.3M258.6 188.7a.65 .65 0 0 1 .7-.1 .65 .65 0 0 1 .4 .6v.7h-.8a.63 .63 0 0 1-.5-.5 .63 .63 0 0 1 .2-.7zM259.7 189.9a.98 .98 0 0 1-1 1"/>
<path d="M260.4 190.8l.2 .1zM261.3 190.9h1.3M261.3 189.1l.7-.5v2.3"/>
<circle cx="124.2" cy="37.4" r=".51"/>
<circle cx="147" cy="37.4" r=".51"/>
<circle cx="45.5" cy="45" r=".51"/>
<circle cx="65.8" cy="52.7" r=".51"/>
<circle cx="65.8" cy="50.1" r=".51"/>
<circle cx="75.3" cy="47.6" r=".51"/>
<circle cx="75.3" cy="57.7" r=".51"/>
<circle cx="124.2" cy="47.6" r=".51"/>
<circle cx="147" cy="50.1" r=".51"/>
<circle cx="157.2" cy="50.1" r=".51"/>
<circle cx="164.8" cy="50.1" r=".51"/>
<circle cx="182.6" cy="50.1" r=".51"/>
<circle cx="185.1" cy="50.1" r=".51"/>
<circle cx="200.4" cy="50.1" r=".51"/>
<circle cx="218.1" cy="50.1" r=".51"/>
<circle cx="238.4" cy="50.1" r=".51"/>
<circle cx="238.4" cy="45" r=".51"/>
<circle cx="243.5" cy="50.1" r=".51"/>
<circle cx="258.7" cy="50.1" r=".51"/>
<circle cx="271.4" cy="50.1" r=".51"/>
<circle cx="45.5" cy="65.4" r=".51"/>
<circle cx="65.8" cy="61.6" r=".51"/>
<circle cx="65.8" cy="60.3" r=".51"/>
<circle cx="96.2" cy="62.8" r=".51"/>
<circle cx="103.8" cy="62.8" r=".51"/>
<circle cx="103.8" cy="72.9" r=".51"/>
<circle cx="108.9" cy="72.9" r=".51"/>
<circle cx="114" cy="72.9" r=".51"/>
<circle cx="25.1" cy="80.6" r=".51"/>
<circle cx="96.2" cy="83.1" r=".51"/>
<circle cx="103.8" cy="83.1" r=".51"/>
<circle cx="60.7" cy="116.1" r=".51"/>
<circle cx="88.6" cy="106" r=".51"/>
<circle cx="88.6" cy="118.7" r=".51"/>
<circle cx="103.8" cy="106" r=".51"/>
<circle cx="126.7" cy="118.7" r=".51"/>
<circle cx="134.3" cy="116.1" r=".51"/>
<circle cx="152.1" cy="116.1" r=".51"/>
<circle cx="182.6" cy="118.7" r=".51"/>
<circle cx="182.6" cy="111" r=".51"/>
<circle cx="210.5" cy="106" r=".51"/>
<circle cx="210.5" cy="116.1" r=".51"/>
<circle cx="230.8" cy="106" r=".51"/>
<circle cx="230.8" cy="118.7" r=".51"/>
<circle cx="238.4" cy="118.7" r=".51"/>
<circle cx="88.6" cy="133.9" r=".51"/>
<circle cx="17.5" cy="144.1" r=".51"/>
<circle cx="35.3" cy="144.1" r=".51"/>
<circle cx="141.2" cy="155.7" r=".51"/>
<circle cx="148.8" cy="145.6" r=".51"/>
<circle cx="156.4" cy="145.6" r=".51"/>
<circle cx="156.4" cy="158.2" r=".51"/>
<circle cx="17.5" cy="164.3" r=".51"/>
<circle cx="35.3" cy="164.3" r=".51"/>
<circle cx="65.8" cy="172" r=".51"/>
<circle cx="96.2" cy="172" r=".51"/>
<circle cx="101.3" cy="172" r=".51"/>
<circle cx="116.5" cy="169.4" r=".51"/>
<circle cx="124.2" cy="169.4" r=".51"/>
<circle cx="156.4" cy="178.6" r=".51"/>
<circle cx="55.6" cy="182.1" r=".51"/>
<circle cx="65.8" cy="184.7" r=".51"/>
<circle cx="81" cy="184.7" r=".51"/>
<circle cx="96.2" cy="184.7" r=".51"/>
<circle cx="126.7" cy="182.1" r=".51"/>
</g>
<g fill="#000">
<path d="M43.4 37.9h4.1v.5h-4.1z" fill-rule="evenodd"/>
<path d="M43.4 38.9h4.1v.6h-4.1z" fill-rule="evenodd"/>
<path d="M134.8 30.3h.5v4.1h-.5z" fill-rule="evenodd"/>
<path d="M135.8 30.3h.6v4.1h-.6z" fill-rule="evenodd"/>
<path d="M156.8 39.8h.8v.6h-.8z" fill-rule="evenodd"/>
<path d="M227 39l.9-.3v2.5a1.27 1.27 0 0 1-1.2-.8 1.27 1.27 0 0 1 .3-1.4z" fill-rule="evenodd"/>
<path d="M228.6 38.7a1.27 1.27 0 0 1 1.3 1.3 1.27 1.27 0 0 1-1.3 1.2z" fill-rule="evenodd"/>
<path d="M16.5 49.2a1.39 1.39 0 0 1 2.2 .2 1.39 1.39 0 0 1-.8 2.1 1.39 1.39 0 0 1-1.8-1.4h.3a1.13 1.13 0 0 1 1.5-1.1 1.13 1.13 0 0 1 .4 1.9 1.13 1.13 0 0 1-1.8-.4l-.1-.4h-.3z" fill-rule="evenodd"/>
<path d="M16.5 56.8a1.4 1.4 0 0 1 2.2 .2 1.4 1.4 0 0 1-.8 2.1 1.4 1.4 0 0 1-1.8-1.4h.3a1.13 1.13 0 0 1 1.5-1.1 1.13 1.13 0 0 1 .4 1.9 1.13 1.13 0 0 1-1.8-.4l-.1-.4h-.3z" fill-rule="evenodd"/>
<path d="M43.4 53.2h4.1v.5h-4.1z" fill-rule="evenodd"/>
<path d="M43.4 54.2h4.1v.5h-4.1z" fill-rule="evenodd"/>
<path d="M101.8 45.6h.5v4h-.5z" fill-rule="evenodd"/>
<path d="M102.8 45.6h.5v4h-.5z" fill-rule="evenodd"/>
<path d="M170.4 48.1h.5v4.1h-.5z" fill-rule="evenodd"/>
<path d="M171.4 48.1h.5v4.1h-.5z" fill-rule="evenodd"/>
<path d="M264.3 48.1h.5v4.1h-.5z" fill-rule="evenodd"/>
<path d="M265.3 48.1h.6v4.1h-.6z" fill-rule="evenodd"/>
<path d="M16.5 64.4a1.4 1.4 0 0 1 2.2 .2 1.4 1.4 0 0 1-.8 2.1 1.4 1.4 0 0 1-1.8-1.3h.3a1.13 1.13 0 0 1 1.5-1.1 1.13 1.13 0 0 1 .4 1.8 1.13 1.13 0 0 1-1.8-.4l-.1-.3h-.3z" fill-rule="evenodd"/>
<path d="M43.4 70.9h4.1v.5h-4.1z" fill-rule="evenodd"/>
<path d="M43.4 71.9h4.1v.5h-4.1z" fill-rule="evenodd"/>
<path d="M101.8 65.9h4.1v.5h-4.1z" fill-rule="evenodd"/>
<path d="M101.8 66.9h4.1v.5h-4.1z" fill-rule="evenodd"/>
<path d="M101.8 78.5h4.1v.5h-4.1z" fill-rule="evenodd"/>
<path d="M101.8 79.5h4.1v.6h-4.1z" fill-rule="evenodd"/>
<path d="M112.4 67h3.3v.9h-3.3z" fill-rule="evenodd"/>
<path d="M112.4 79.7h3.3v.9h-3.3z" fill-rule="evenodd"/>
<path d="M221.1 98.8h.6v4.1h-.6z" fill-rule="evenodd"/>
<path d="M222.2 98.8h.5v4.1h-.5z" fill-rule="evenodd"/>
<path d="M133.9 103.3h.8v.6h-.8z" fill-rule="evenodd"/>
<path d="M23.1 142h.5v4.1h-.5z" fill-rule="evenodd"/>
<path d="M24.1 142h.5v4.1h-.5z" fill-rule="evenodd"/>
<path d="M43.4 142h.5v4.1h-.5z" fill-rule="evenodd"/>
<path d="M44.4 142h.6v4.1h-.6z" fill-rule="evenodd"/>
<path d="M139.5 152.3h3.3v.9h-3.3z" fill-rule="evenodd"/>
<path d="M147.2 152.3h3.3v.9h-3.3z" fill-rule="evenodd"/>
<path d="M23.1 162.3h.5v4.1h-.5z" fill-rule="evenodd"/>
<path d="M24.1 162.3h.5v4.1h-.5z" fill-rule="evenodd"/>
<path d="M43.4 162.3h.5v4.1h-.5z" fill-rule="evenodd"/>
<path d="M44.4 162.3h.6v4.1h-.6z" fill-rule="evenodd"/>
<path d="M64.1 178.7h3.3v.9h-3.3z" fill-rule="evenodd"/>
<path d="M94.6 178.7h3.3v.9h-3.3z" fill-rule="evenodd"/>
<path d="M193.7 177h.6v20.4h-.6z" fill-rule="evenodd"/>
<path d="M194 176.7h94v.6h-94z" fill-rule="evenodd"/>
<path d="M260.2 178.7a1.39 1.39 0 0 1 2.2 .2 1.39 1.39 0 0 1-.7 2 1.39 1.39 0 0 1-1.8-1.3h.2a1.13 1.13 0 0 1 1.6-1.1 1.13 1.13 0 0 1 .4 1.8 1.13 1.13 0 0 1-1.9-.3l-.1-.4h-.2z" fill-rule="evenodd"/>
<path d="M265.3 178.7a1.39 1.39 0 0 1 2.2 .2 1.39 1.39 0 0 1-.8 2 1.39 1.39 0 0 1-1.7-1.3h.2a1.13 1.13 0 0 1 1.5-1.1 1.13 1.13 0 0 1 .5 1.8 1.13 1.13 0 0 1-1.9-.3l-.1-.4h-.2z" fill-rule="evenodd"/>
<path d="M270.4 178.7a1.39 1.39 0 0 1 2.2 .2 1.39 1.39 0 0 1-.8 2 1.39 1.39 0 0 1-1.8-1.3h.3a1.13 1.13 0 0 1 1.5-1.1 1.13 1.13 0 0 1 .4 1.8 1.13 1.13 0 0 1-1.8-.3l-.1-.4h-.3z" fill-rule="evenodd"/>
<path d="M275.5 178.7a1.39 1.39 0 0 1 2.2 .2 1.39 1.39 0 0 1-.8 2 1.39 1.39 0 0 1-1.8-1.3h.3a1.13 1.13 0 0 1 1.5-1.1 1.13 1.13 0 0 1 .4 1.8 1.13 1.13 0 0 1-1.8-.3l-.1-.4h-.3z" fill-rule="evenodd"/>
<circle cx="124.2" cy="37.4" r=".51"/>
<circle cx="147" cy="37.4" r=".51"/>
<circle cx="45.5" cy="45" r=".51"/>
<circle cx="65.8" cy="52.7" r=".51"/>
<circle cx="65.8" cy="50.1" r=".51"/>
<circle cx="75.3" cy="47.6" r=".51"/>
<circle cx="75.3" cy="57.7" r=".51"/>
<circle cx="124.2" cy="47.6" r=".51"/>
<circle cx="147" cy="50.1" r=".51"/>
<circle cx="157.2" cy="50.1" r=".51"/>
<circle cx="164.8" cy="50.1" r=".51"/>
<circle cx="182.6" cy="50.1" r=".51"/>
<circle cx="185.1" cy="50.1" r=".51"/>
<circle cx="200.4" cy="50.1" r=".51"/>
<circle cx="218.1" cy="50.1" r=".51"/>
<circle cx="238.4" cy="50.1" r=".51"/>
<circle cx="238.4" cy="45" r=".51"/>
<circle cx="243.5" cy="50.1" r=".51"/>
<circle cx="258.7" cy="50.1" r=".51"/>
<circle cx="271.4" cy="50.1" r=".51"/>
<circle cx="45.5" cy="65.4" r=".51"/>
<circle cx="65.8" cy="61.6" r=".51"/>
<circle cx="65.8" cy="60.3" r=".51"/>
<circle cx="96.2" cy="62.8" r=".51"/>
<circle cx="103.8" cy="62.8" r=".51"/>
<circle cx="103.8" cy="72.9" r=".51"/>
<circle cx="108.9" cy="72.9" r=".51"/>
<circle cx="114" cy="72.9" r=".51"/>
<circle cx="25.1" cy="80.6" r=".51"/>
<circle cx="96.2" cy="83.1" r=".51"/>
<circle cx="103.8" cy="83.1" r=".51"/>
<circle cx="60.7" cy="116.1" r=".51"/>
<circle cx="88.6" cy="106" r=".51"/>
<circle cx="88.6" cy="118.7" r=".51"/>
<circle cx="103.8" cy="106" r=".51"/>
<circle cx="126.7" cy="118.7" r=".51"/>
<circle cx="134.3" cy="116.1" r=".51"/>
<circle cx="152.1" cy="116.1" r=".51"/>
<circle cx="182.6" cy="118.7" r=".51"/>
<circle cx="182.6" cy="111" r=".51"/>
<circle cx="210.5" cy="106" r=".51"/>
<circle cx="210.5" cy="116.1" r=".51"/>
<circle cx="230.8" cy="106" r=".51"/>
<circle cx="230.8" cy="118.7" r=".51"/>
<circle cx="238.4" cy="118.7" r=".51"/>
<circle cx="88.6" cy="133.9" r=".51"/>
<circle cx="17.5" cy="144.1" r=".51"/>
<circle cx="35.3" cy="144.1" r=".51"/>
<circle cx="141.2" cy="155.7" r=".51"/>
<circle cx="148.8" cy="145.6" r=".51"/>
<circle cx="156.4" cy="145.6" r=".51"/>
<circle cx="156.4" cy="158.2" r=".51"/>
<circle cx="17.5" cy="164.3" r=".51"/>
<circle cx="35.3" cy="164.3" r=".51"/>
<circle cx="65.8" cy="172" r=".51"/>
<circle cx="96.2" cy="172" r=".51"/>
<circle cx="101.3" cy="172" r=".51"/>
<circle cx="116.5" cy="169.4" r=".51"/>
<circle cx="124.2" cy="169.4" r=".51"/>
<circle cx="156.4" cy="178.6" r=".51"/>
<circle cx="55.6" cy="182.1" r=".51"/>
<circle cx="65.8" cy="184.7" r=".51"/>
<circle cx="81" cy="184.7" r=".51"/>
<circle cx="96.2" cy="184.7" r=".51"/>
<circle cx="126.7" cy="182.1" r=".51"/>
</g>
<path d="M214.8 158.2h1.3M214.8 155.7h1.3M263.8 149.1h1.3M263.8 151.7h1.3M263.8 154.2h1.3M195.3 177h-1.3v1.3M214.8 160.8h1.3M214.8 163.3h1.3M46.7 182.1h1.3M46.7 184.7h1.3M46.7 187.2h1.3" fill="none" stroke="#000" stroke-width=".64"/>
<path d="M11.2 14.6h280.6v186.6h-280.6z" fill="none" stroke="#000" stroke-width=".34"/>
<g fill="none" stroke="#000" stroke-width=".42">
<path d="M258.5 30.6l5.1 10.1h-10.2zM129.2 45l10.2 5.1-10.2 5.1zM196.3 60.3h10.2l-5.1 10.1zM28.7 88.4l10.2-5v10.1zM70.9 113.6l10.1 5.1-10.1 5zM111.5 113.6l10.1 5.1-10.1 5zM162.3 113.6l10.1 5.1-10.1 5zM215.6 113.6l10.1 5.1-10.1 5zM166.6 153.2h25.4v30.4h-25.4zM213.5 153.2h6.4v12.7h-6.4zM262.6 146.6h6.3v10.1h-6.3zM42.9 179.6h6.4v10.1h-6.4z"/>
<path d="M73.4 169.4h15.2v7.6h-15.2z"/>
</g>
<g font-size="4.3">
<text x="65.8" y="29.8">G = 112</text>
<text x="97" y="28">G = 100, f1 = 20 Hz, f2 = 500 Hz</text>
<text x="210.5" y="24.7">Notch - f0 = 60 Hz</text>
<text x="204.9" y="94.5">f0 = 1,6 Hz</text>
<text x="151.6" y="99.4">G = 0,5 - 2,6</text>
<text x="65.8" y="103.4">Retificador- Onda completa</text>
<text x="168.1" y="142.8">ADC - 12 bits</text>
</g>
<g font-size="3.7">
<text x="31" y="17.8">1</text>
<text x="65.1" y="17.8">2</text>
<text x="99.3" y="17.8">3</text>
<text x="133.4" y="17.8">4</text>
<text x="167.5" y="17.8">5</text>
<text x="201.6" y="17.8">6</text>
<text x="235.8" y="17.8">7</text>
<text x="269.9" y="17.8">8</text>
<text x="11.9" y="37.6">A</text>
<text x="288.6" y="37.6">A</text>
<text x="11.9" y="73.4">B</text>
<text x="288.6" y="73.4">B</text>
<text x="11.8" y="109.2">C</text>
<text x="288.5" y="109.2">C</text>
<text x="11.8" y="145">D</text>
<text x="288.5" y="145">D</text>
<text x="11.9" y="180.8">E</text>
<text x="288.6" y="180.8">E</text>
<text x="31" y="200.6">1</text>
<text x="65.1" y="200.6">2</text>
<text x="99.3" y="200.6">3</text>
<text x="133.4" y="200.6">4</text>
<text x="167.5" y="200.6">5</text>
<text x="201.6" y="200.6">6</text>
<text x="235.8" y="200.6">7</text>
<text x="269.9" y="200.6">8</text>
</g>
<g font-size="2.9">
<text x="174.3" y="150.4">MCP3201</text>
<text x="166.9" y="187.4">MCP3201-BI/SN</text>
</g>
<g font-size="2.5">
<text x="42.7" y="29.5">GND</text>
<text x="43.4" y="35.2">C3</text>
<text x="134.2" y="30.2">CF2</text>
<text x="255.2" y="33.1" transform="rotate(-90 255.2 33.1)">TL084P</text>
<text x="263.4" y="33.1" transform="rotate(-90 263.4 33.1)">IC2C</text>
<text x="43.4" y="37.2">1000pF</text>
<text x="60.7" y="41.9">IC1</text>
<text x="132" y="40.4">RF2</text>
<text x="134.2" y="36.3">470pF</text>
<text x="184.1" y="38.3">FILTRADO</text>
<text x="28.6" y="46.8">R1</text>
<text x="101.3" y="45.4">1uF</text>
<text x="101.3" y="43.4">CF1</text>
<text x="111.4" y="46.3">6.8k</text>
<text x="111.4" y="44.3">RF1</text>
<text x="131.6" y="42.5">680k</text>
<text x="136.9" y="46.8">TL084P</text>
<text x="160" y="43.3" transform="rotate(-90 160 43.3)">TP1</text>
<text x="169.8" y="48">100nF</text>
<text x="169.8" y="45.9">CN6</text>
<text x="190.1" y="46.8">RN1</text>
<text x="205.3" y="46.8">RN2</text>
<text x="223.1" y="47.4">1k</text>
<text x="223.1" y="45.3">P1</text>
<text x="248.5" y="46.8">RN3</text>
<text x="263.7" y="48">100nF</text>
<text x="263.7" y="45.9">CN4</text>
<text x="27.9" y="48.9">2.2k</text>
<text x="43.4" y="52.5">0.047uF</text>
<text x="43.4" y="50.4">C1</text>
<text x="190.1" y="48.9">10k</text>
<text x="205.3" y="48.9">1.5k</text>
<text x="248.5" y="48.9">10k</text>
<text x="56.1" y="57.8" transform="rotate(-90 56.1 57.8)">RG</text>
<text x="58.1" y="57.8" transform="rotate(-90 58.1 57.8)">750R</text>
<text x="121.4" y="59.8">GND</text>
<text x="136.9" y="55.1">IC2A</text>
<text x="27.9" y="62.8">2.2k</text>
<text x="28.6" y="60.7">R2</text>
<text x="93.7" y="60.3" transform="rotate(-90 93.7 60.3)">VDD</text>
<text x="97.2" y="65.2">C16</text>
<text x="115.7" y="65.1">C17</text>
<text x="179.3" y="62.7" transform="rotate(-90 179.3 62.7)">RN6</text>
<text x="181.3" y="63.1" transform="rotate(-90 181.3 63.1)">220k</text>
<text x="268.2" y="62.7" transform="rotate(-90 268.2 62.7)">RN5</text>
<text x="270.2" y="61.7" transform="rotate(-90 270.2 61.7)">10k</text>
<text x="43.4" y="70.2">1000pF</text>
<text x="43.4" y="68.2">C5</text>
<text x="85.8" y="69.9">GND</text>
<text x="94.7" y="69.9">100nF</text>
<text x="115.7" y="69.8">1uF</text>
<text x="95.2" y="77.6">100nF</text>
<text x="115.7" y="77.8">C19</text>
<text x="179.8" y="72.5">GND</text>
<text x="198.2" y="73.6" transform="rotate(-90 198.2 73.6)">IC2D</text>
<text x="206.5" y="76.7" transform="rotate(-90 206.5 76.7)">TL084P</text>
<text x="42.7" y="82.6">GND</text>
<text x="60.7" y="80.6">INA126P</text>
<text x="97.7" y="82.7">C18</text>
<text x="106.1" y="80.1">GND</text>
<text x="115.7" y="82.5">1uF</text>
<text x="22.5" y="85.1">TL084P</text>
<text x="25.7" y="93.4">IC2B</text>
<text x="93.7" y="93.3" transform="rotate(-90 93.7 93.3)">VSS</text>
<text x="40.1" y="97.8">GND</text>
<text x="177.1" y="100.7">P2</text>
<text x="220.6" y="98.7">1uF</text>
<text x="220.6" y="96.7">CL1</text>
<text x="137.1" y="106.7" transform="rotate(-90 137.1 106.7)">TP2</text>
<text x="159.6" y="104.7">22k</text>
<text x="159.6" y="102.7">RC2</text>
<text x="174.7" y="102.7">100k</text>
<text x="236.9" y="105.7">5V</text>
<text x="50.4" y="112.9">RR1</text>
<text x="73.3" y="111">220k</text>
<text x="73.3" y="109">RR2</text>
<text x="93.6" y="111">220k</text>
<text x="93.6" y="109">RR3</text>
<text x="113.9" y="111">220k</text>
<text x="113.9" y="109">RR4</text>
<text x="141.9" y="112.9">RC1</text>
<text x="197.7" y="112.9">RL1</text>
<text x="218" y="111">100k</text>
<text x="218" y="109">RL2</text>
<text x="19.1" y="117">FILTRADO</text>
<text x="50.4" y="114.9">220k</text>
<text x="78.5" y="115.4">TL084P</text>
<text x="90.9" y="116.8" transform="rotate(-90 90.9 116.8)">D1</text>
<text x="119.1" y="115.4">TL084P</text>
<text x="141.9" y="114.9">47k</text>
<text x="169.9" y="115.4">TL084P</text>
<text x="197.7" y="114.9">100k</text>
<text x="223.2" y="115.4">TL084P</text>
<text x="241.7" y="116.2" transform="rotate(-90 241.7 116.2)">D3</text>
<text x="243.8" y="116.2" transform="rotate(-90 243.8 116.2)">5.1V</text>
<text x="245" y="119.6">PROCESSADO</text>
<text x="78.5" y="123.6">IC5A</text>
<text x="119.1" y="123.6">IC5B</text>
<text x="169.9" y="123.6">IC5C</text>
<text x="223.2" y="123.6">IC5D</text>
<text x="63" y="128.3">GND</text>
<text x="73.3" y="130.6">RR5</text>
<text x="154.4" y="128.3">GND</text>
<text x="207.7" y="130.9">GND</text>
<text x="241.7" y="126.4" transform="rotate(-90 241.7 126.4)">D4</text>
<text x="243.8" y="126.4" transform="rotate(-90 243.8 126.4)">5.1V</text>
<text x="17.5" y="136.4" transform="rotate(-90 17.5 136.4)">VDD</text>
<text x="73.3" y="132.6">220k</text>
<text x="90.9" y="132" transform="rotate(-90 90.9 132)">D2</text>
<text x="235.6" y="133.4">GND</text>
<text x="22.5" y="141.9">100nF</text>
<text x="22.5" y="139.9">C12</text>
<text x="32.8" y="141.5" transform="rotate(-90 32.8 141.5)">VDD</text>
<text x="42.8" y="141.9">100nF</text>
<text x="42.8" y="139.9">C15</text>
<text x="154.9" y="142.8">5V</text>
<text x="232" y="147.5">PROCESSADO</text>
<text x="27.4" y="151.2">GND</text>
<text x="47.8" y="151.2">GND</text>
<text x="137.4" y="153.8" transform="rotate(-90 137.4 153.8)">C7</text>
<text x="152.4" y="153.2" transform="rotate(-90 152.4 153.2)">C6</text>
<text x="154.4" y="153.2" transform="rotate(-90 154.4 153.2)">1uF</text>
<text x="202.1" y="155.7">CLK</text>
<text x="237.5" y="152.6">FILTRADO</text>
<text x="22.5" y="160.1">C13</text>
<text x="42.9" y="160.1">C14</text>
<text x="73.4" y="159.3">Regulador 5V</text>
<text x="139.4" y="156.3" transform="rotate(-90 139.4 156.3)">10uF</text>
<text x="201.2" y="160.8">CS</text>
<text x="248.3" y="161.3">GND</text>
<text x="22.5" y="162.2">100nF</text>
<text x="42.9" y="162.2">100nF</text>
<text x="94.7" y="166.6">5V</text>
<text x="106.3" y="166.2">RLED</text>
<text x="137.3" y="166.8">PROCESSADO</text>
<text x="138.4" y="162.8">GND</text>
<text x="27.4" y="171.5">GND</text>
<text x="47.8" y="171.5">GND</text>
<text x="73.4" y="168.8">78L05Z</text>
<text x="106.3" y="168.2">1k</text>
<text x="146.3" y="173.5">CLK</text>
<text x="148.8" y="170.9">CS</text>
<text x="207" y="170.4">GND</text>
<text x="17.5" y="177" transform="rotate(-90 17.5 177)">VSS</text>
<text x="35.3" y="177" transform="rotate(-90 35.3 177)">VSS</text>
<text x="53.1" y="177" transform="rotate(-90 53.1 177)">VDD</text>
<text x="62" y="179.6" transform="rotate(-90 62 179.6)">C4</text>
<text x="64" y="179.6" transform="rotate(-90 64 179.6)">0.33uF</text>
<text x="92.4" y="179.6" transform="rotate(-90 92.4 179.6)">C2</text>
<text x="94.4" y="179.6" transform="rotate(-90 94.4 179.6)">0.01uF</text>
<text x="106.3" y="179.6">1k</text>
<text x="106.3" y="177.5">RLED1</text>
<text x="132.8" y="179.1" transform="rotate(-90 132.8 179.1)">LED1</text>
<text x="153.6" y="185.7">GND</text>
<text x="53.1" y="194.8" transform="rotate(-90 53.1 194.8)">VSS</text>
<text x="93.4" y="194.3">GND</text>
</g>
<g font-size="2.1">
<text x="258.1" y="30.2" transform="rotate(-90 258.1 30.2)">8</text>
<text x="59.7" y="44.7">3</text>
<text x="80.8" y="47.2">6</text>
<text x="127.7" y="47.2">2</text>
<text x="227.9" y="47.2" transform="rotate(-90 227.9 47.2)">2</text>
<text x="255.6" y="42.2" transform="rotate(-90 255.6 42.2)">9</text>
<text x="260.7" y="43.4" transform="rotate(-90 260.7 43.4)">10</text>
<text x="19.9" y="49.7">PAD</text>
<text x="59.7" y="49.7">1</text>
<text x="127.7" y="52.3">3</text>
<text x="139.7" y="49.7">1</text>
<text x="224.2" y="49.7">3</text>
<text x="231.2" y="49.7">1</text>
<text x="19.9" y="57.4">PAD</text>
<text x="59.7" y="59.9">8</text>
<text x="198.5" y="59.9" transform="rotate(-90 198.5 59.9)">12</text>
<text x="203.5" y="59.9" transform="rotate(-90 203.5 59.9)">13</text>
<text x="19.9" y="65">PAD</text>
<text x="59.7" y="65">2</text>
<text x="73.5" y="71.2">V+</text>
<text x="80.8" y="70.1">7</text>
<text x="80.8" y="67.5">5</text>
<text x="74.1" y="76.2">V-</text>
<text x="80.8" y="75.1">4</text>
<text x="201" y="73.2" transform="rotate(-90 201 73.2)">14</text>
<text x="27.2" y="88.1">7</text>
<text x="39.2" y="85.6">6</text>
<text x="39.2" y="90.6">5</text>
<text x="170.9" y="105.6">1</text>
<text x="177.8" y="105.6">3</text>
<text x="174.6" y="110" transform="rotate(-90 174.6 110)">2</text>
<text x="69.3" y="115.8">2</text>
<text x="81.4" y="118.3">1</text>
<text x="109.9" y="115.8">6</text>
<text x="122" y="118.3">7</text>
<text x="160.7" y="115.8">9</text>
<text x="172.8" y="118.3">8</text>
<text x="212.9" y="115.8">13</text>
<text x="226.1" y="118.3">14</text>
<text x="69.3" y="120.9">3</text>
<text x="109.9" y="120.9">5</text>
<text x="159.5" y="120.9">10</text>
<text x="212.9" y="120.9">12</text>
<text x="17.2" y="149.3" transform="rotate(-90 17.2 149.3)">4</text>
<text x="34.9" y="149.3" transform="rotate(-90 34.9 149.3)">4</text>
<text x="260.3" y="148.8">3</text>
<text x="211.3" y="155.4">4</text>
<text x="260.3" y="153.8">1</text>
<text x="260.3" y="151.3">2</text>
<text x="17.2" y="161.3" transform="rotate(-90 17.2 161.3)">11</text>
<text x="34.9" y="161.3" transform="rotate(-90 34.9 161.3)">11</text>
<text x="163.1" y="157.9">8</text>
<text x="168.9" y="159">VDD</text>
<text x="183.6" y="159">DOUT</text>
<text x="194.3" y="157.9">6</text>
<text x="211.3" y="160.4">2</text>
<text x="211.3" y="157.9">3</text>
<text x="163.1" y="163">1</text>
<text x="163.1" y="165.5">2</text>
<text x="168.9" y="164.1">VREF</text>
<text x="168.9" y="166.6">IN+</text>
<text x="211.3" y="163">1</text>
<text x="71.8" y="171.6">3</text>
<text x="75.7" y="172.7">VI</text>
<text x="83.2" y="172.7">VO</text>
<text x="89" y="171.6">1</text>
<text x="163.1" y="168.1">3</text>
<text x="163.1" y="170.6">5</text>
<text x="163.1" y="173.1">7</text>
<text x="168.9" y="169.2">IN-</text>
<text x="168.9" y="171.7">~CS/SHDN</text>
<text x="79" y="176.3">GND</text>
<text x="80.6" y="178.6" transform="rotate(-90 80.6 178.6)">2</text>
<text x="163.1" y="178.2">4</text>
<text x="168.9" y="174.2">CLK</text>
<text x="168.9" y="179.3">VSS</text>
<text x="50.3" y="184.3">2</text>
<text x="50.3" y="181.8">3</text>
<text x="50.3" y="186.9">1</text>
</g>
<g font-size="1.8">
<text x="16.1" y="48.6">SIG1</text>
<text x="16.1" y="56.2">SIG2</text>
<text x="16.1" y="63.8">SIG_REF</text>
<text x="113.4" y="64.9" transform="rotate(-90 113.4 64.9)">+</text>
<text x="113.4" y="77.6" transform="rotate(-90 113.4 77.6)">+</text>
<text x="140.6" y="150.2" transform="rotate(-90 140.6 150.2)">+</text>
<text x="148.2" y="150.2" transform="rotate(-90 148.2 150.2)">+</text>
<text x="65.2" y="176.7" transform="rotate(-90 65.2 176.7)">+</text>
<text x="95.7" y="176.7" transform="rotate(-90 95.7 176.7)">+</text>
</g>
</svg>
